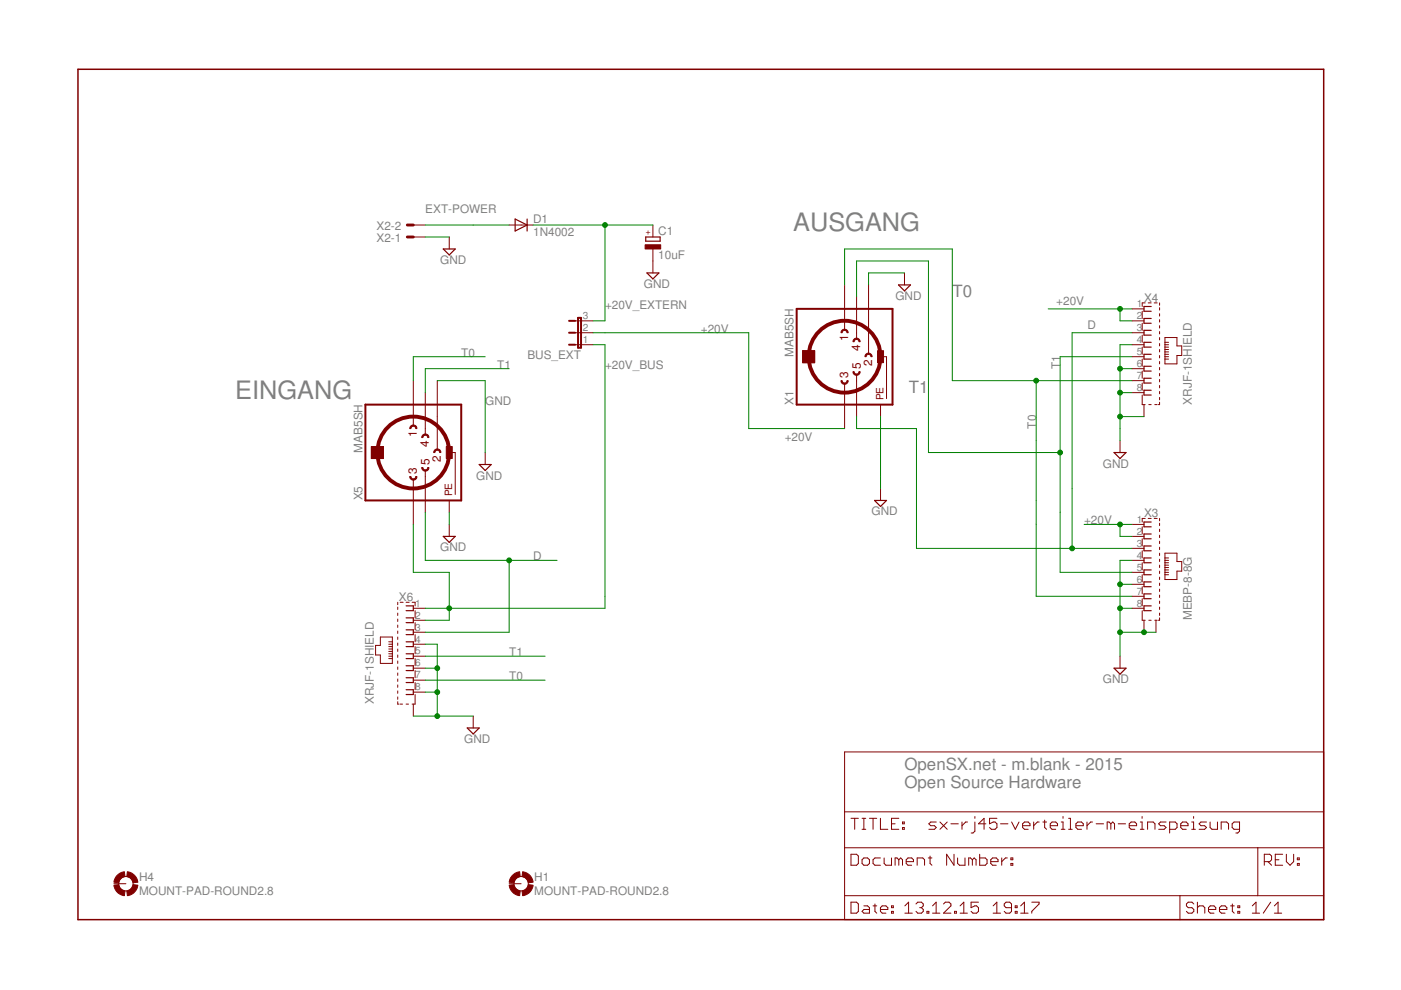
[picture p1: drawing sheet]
<svg xmlns="http://www.w3.org/2000/svg" width="297mm" height="210mm" viewBox="0 0 297 210" stroke-linecap="round" stroke-linejoin="round" font-family="sans-serif">
<path d="M16.5 14.7h264.1v180.3h-264.1z" fill="none" stroke="#800000" stroke-width=".32"/>
<g fill="none" stroke="#800000" stroke-width=".21">
<path d="M87.6 47.7h2.6M87.6 50.2h2.6M95.2 50.2v2.6M107.9 47.7h5.1M138.4 47.7v2.5M138.4 52.8v5.1M191.8 57.9v2.5M121.9 73.1h3.8M121.9 68h3.8M121.9 70.5h3.8M170.2 74.4h2.5v2.5h-2.5zM179.1 60.4v9.5"/>
<path d="M181.6 62.9v8.9M181.6 79.4v8.9M184.1 60.4v14.6M186.7 75.6h1.3v8.9M240 75.6h2.5M240 73.1h2.5M240 65.5h2.5M240 68h2.5M240 70.5h2.5M240 78.2h2.5M242.2 66v1.5M242.2 68.5v1.5"/>
<path d="M242.2 71.1v1.5M242.2 73.6v1.5M242.2 76.1v1.6M242.2 78.7v1.5M242.8 64.2h-.6v.8M243.4 64.2h.7M244.7 64.2h.6M245.9 64.2v.5M245.9 65.2v.5M245.9 66.5v.5M245.9 67.8v.5M245.9 69v.6"/>
<path d="M245.9 70.3v.5M245.9 71.6v.5M245.9 72.8v.5M245.9 74.1v.5M245.9 75.4v.5M245.9 76.6v.6M245.9 77.9v.5M245.9 79.2v.5M247 71.6h2.5v1.7h1v2.1h-1v1.8h-2.5zM247 75.6h.8M247 72.6h.8M247 73.1h.8"/>
<path d="M247 73.6h.8M247 74.1h.8M247 74.6h.8M247 75.1h.8M247 76.1h.8M78.7 94.7h2.6v2.5h-2.6zM87.6 80.7v9.5M90.2 83.2v8.9M90.2 99.8v8.8M92.7 80.7v14.6M95.2 95.9h1.3v8.9M102.9 95.9v2.6"/>
<path d="M179.1 81.3v9.6M186.7 85.8v2.5M237.5 93.4v2.5M240 80.7h2.5M240 83.2h2.5M242.2 81.2v1.5M242.2 83.8v2h.6M242.5 85.8v2.5M243.6 85.8h.5M244.8 85.8h.5M245.9 80.5v.5M245.9 81.7v.5"/>
<path d="M245.9 83v.5M245.9 84.3v.5M245.9 85.3v.5h-.3M87.6 101.7v9.5M95.2 106.1v2.5M95.2 111.2v2.5M186.7 103.6v2.5M240 118.8h2.5M240 111.2h2.5M240 113.7h2.5M240 116.3h2.5M242.2 111.7v1.5"/>
<path d="M242.2 114.2v1.6M242.2 116.8v1.5M242.2 119.3v1.5M242.8 109.9h-.6v.8M243.4 109.9h.7M244.7 109.9h.6M245.9 109.9v.5M245.9 110.9v.5M245.9 112.2v.5M245.9 113.5v.5M245.9 114.7v.6M245.9 116v.5"/>
<path d="M245.9 117.3v.5M245.9 118.6v.5M245.9 119.8v.5M247 117.3h2.5v1.8h1v2h-1v1.8h-2.5zM247 118.3h.8M247 118.8h.8M247 119.3h.8M247 119.8h.8M80.6 135.1h2.6v5.6h-2.6v-1.8h-1v-2.1h1zM82.4 136.1h.8M82.4 136.6h.8M82.4 137.1h.8"/>
<path d="M82.4 137.6h.8M82.4 138.1h.8M82.4 138.6h.8M82.4 139.1h.8M82.4 139.6h.8M84.3 127.7v.5M84.3 128.7v.5M84.3 130v.5M84.3 131.3v.5M84.3 132.5v.5M84.3 133.8v.5M84.3 135.1v.5"/>
<path d="M84.3 136.3v.5M84.3 137.6v.5M84.3 138.9v.5M84.8 127.7h.7M86.1 127.7h.6M87.4 127.7h.6v.8M87.6 131.5h2.6M87.6 129h2.6M87.6 136.6h2.6M87.6 139.1h2.6M87.6 134h2.6M88 129.5v1.5"/>
<path d="M88 132v1.5M88 134.6v1.5M88 137.1v1.5M88 139.6v1.6M237.5 139.1v2.6M240 121.3h2.5M240 123.9h2.5M240 126.4h2.5M240 129h2.5M242.2 129.5v2h.6M242.2 121.9v1.5M242.2 124.4v1.5"/>
<path d="M242.2 126.9v1.6M242.5 131.5v2.5M243.6 131.5h.5M244.8 131.5h.5M245.1 131.5v2.5M245.9 131v.5h-.3M245.9 121.1v.5M245.9 122.4v.5M245.9 123.6v.5M245.9 124.9v.5M245.9 126.2v.5M245.9 127.4v.6"/>
<path d="M245.9 128.7v.5M245.9 130v.5M247 120.3h.8M247 120.8h.8M247 121.3h.8M247 121.9h.8M84.3 148.8v.5h.3M84.3 140.1v.6M84.3 141.4v.5M84.3 142.7v.5M84.3 144v.5M84.3 145.2v.5"/>
<path d="M84.3 146.5v.5M84.3 147.8v.5M84.8 149.3h.5M86.1 149.3h.5M87.6 149.3v2.5M87.6 141.7h2.6M87.6 144.2h2.6M87.6 146.7h2.6M88 147.3v2h-.6M88 142.2v1.5M88 144.7v1.5M100.3 151.8v2.5"/>
<path d="M179.1 159.4h101.5v35.6h-101.5zM179.1 179.7h101.5M179.1 172.1h101.5M180.4 173.5h1.6M181.2 173.5v2.3M182.8 173.5h.8M182.8 175.8h.8M183.2 173.5v2.3M184.3 173.5h1.6M185.1 173.5v2.3M186.7 173.5v2.3h1.5M189 174.7h.8"/>
<path d="M190.6 173.5h-1.6v2.3h1.6M191.3 175.5h.4v.3h-.4zM191.3 174.3h.4v.4h-.4zM198.5 174.3h-1.2l-.4 .4 .4 .4h.8l.4 .4-.4 .3h-1.2M199.3 174.3l1.5 1.5M200.8 174.3l-1.5 1.5M201.6 174.7h1.6M204 174.3v1.5M205.1 174.3h-.4l-.7 .8M206.7 174.3v1.9l-.4 .4h-.4M206.7 173.1v.4M209 174.7h-1.5l1.1-1.2v2.3"/>
<path d="M211.4 173.5h-1.6v1.2l.8-.4h.4l.4 .4v.8l-.4 .3h-.8l-.4-.3M212.1 174.7h1.6M214.5 174.3l.8 1.5 .7-1.5M216.8 175.1h1.6v-.4l-.4-.4h-.8l-.4 .4v.8l.4 .3h.8M219.2 174.3v1.5M220.3 174.3h-.4l-.7 .8M221.1 174.3h.8M221.5 173.9v1.6l.4 .3M222.7 175.1h1.5v-.4l-.4-.4h-.7l-.4 .4v.8l.4 .3h.7M225 175.8h.8M225 174.3h.4v1.5M225.4 173.1v.4"/>
<path d="M226.6 173.5h.3v2.3M226.6 175.8h.7M228.1 175.1h1.6v-.4l-.4-.4h-.8l-.4 .4v.8l.4 .3h.8M230.5 174.3v1.5M231.6 174.3h-.4l-.7 .8M232.4 174.7h1.6M235.5 174.7l-.4-.4h-.4v1.5M235.5 174.7v1.1M235.5 174.7l.4-.4 .4 .4v1.1M237.1 174.7h1.5M239.4 175.1h1.6v-.4l-.4-.4h-.8l-.4 .4v.8l.4 .3h.8M241.8 175.8h.7"/>
<path d="M241.8 174.3h.3v1.5M242.1 173.1v.4M243.3 175.8v-1.5h1.2l.4 .4v1.1M247.2 174.3h-1.2l-.3 .4 .3 .4h.8l.4 .4-.4 .3h-1.1M248 175.8h1.2l.4-.3v-.8l-.4-.4h-1.2v2.3M250.3 175.1h1.6v-.4l-.4-.4h-.8l-.4 .4v.8l.4 .3h.8M252.7 175.8h.7M252.7 174.3h.4v1.5M253.1 173.1v.4M255.8 174.3h-1.2l-.4 .4 .4 .4h.8l.4 .4-.4 .3h-1.2M256.6 174.3v1.2l.4 .3h1.1v-1.5M258.9 175.8v-1.5h1.2l.4 .4v1.1"/>
<path d="M262.8 175.8h-1.2l-.4-.3v-.8l.4-.4h1.2v1.9l-.4 .4h-.4M266.7 179.7v10.2M24.2 187.4h2.5M107.9 187.4h2.6M179.1 189.9h101.5M180.4 181.1h1.2l.4 .4v1.6l-.4 .4h-1.2zM180.4 191.3h1.2l.4 .4v1.5l-.4 .4h-1.2zM182.8 182.3l.4-.4h.7l.4 .4v.8l-.4 .4h-.7l-.4-.4zM183.2 192.1h.7l.4 .3v1.2h-1.1l-.4-.4 .4-.4h1.1M185.1 192.1h.8M185.5 191.7v1.5l.4 .4M186.7 192.8h1.5v-.4l-.4-.3h-.8l-.3 .3v.8l.3 .4h.8"/>
<path d="M186.7 181.9h-1.2l-.4 .4v.8l.4 .4h1.2M187.5 181.9v1.2l.3 .4h1.2v-1.6M189 193.2h.4v.4h-.4zM189 192.1h.4v.3h-.4zM190.6 182.3l-.4-.4h-.4v1.6M190.6 182.3l.4-.4 .3 .4v1.2M190.6 182.3v1.2M191.9 193.6h1.5M191.9 192.1l.7-.8v2.3M192.1 182.7h1.6v-.4l-.4-.4h-.8l-.4 .4v.8l.4 .4h.8M194.2 191.7l.4-.4h.8l.3 .4v.4l-.3 .3M194.5 183.5v-1.6h1.1l.4 .4v1.2"/>
<path d="M195 192.4h.4M195.4 192.4l.3 .4v.4l-.3 .4h-.8l-.4-.4M196.5 193.2h.4v.4h-.4zM196.8 181.9h.8M197.2 181.5v1.6l.4 .4M197.7 193.6h1.6M197.7 192.1l.8-.8v2.3M200 191.7l.4-.4h.8l.4 .4v.4l-1.6 1.5h1.6M202.3 181.1v2.4l-1.6-2.4v2.4M202.4 193.2h.4v.4h-.4zM203 181.9v1.2l.4 .4h1.2v-1.6M203.6 193.6h1.5"/>
<path d="M203.6 192.1l.7-.8v2.3M206.2 182.3l-.4-.4h-.4v1.6M206.2 182.3v1.2M206.2 182.3l.3-.4 .4 .4v1.2M207.5 191.3h-1.6v1.1l.8-.3h.4l.4 .3v.8l-.4 .4h-.8l-.4-.4M207.7 181.1v2.4h1.2l.4-.4v-.8l-.4-.4h-1.2M210.1 182.7h1.5v-.4l-.4-.4h-.8l-.3 .4v.8l.3 .4h.8M210.6 193.6h1.5M210.6 192.1l.7-.8v2.3M212.4 181.9v1.6M213.6 181.9h-.4l-.8 .8M214.3 183.1h.4v.4h-.4z"/>
<path d="M214.3 181.9h.4v.4h-.4zM214.5 192.4h-1.2l-.4-.3v-.4l.4-.4h.8l.4 .4v1.5l-.4 .4h-.8l-.4-.4M215.2 193.2h.4v.4h-.4zM215.2 192.1h.4v.3h-.4zM216.4 193.6h1.6M216.4 192.1l.8-.8v2.3M218.8 191.3h1.5v.4l-1.5 1.5v.4M250.2 189.9v5.1M253.1 191.7l-.4-.4h-.8l-.4 .4v.4l.4 .3h.8l.4 .4v.4l-.4 .4h-.8l-.4-.4M253.9 192.4l.4-.3h.8l.3 .3v1.2M253.9 191.3v2.3M256.2 192.8h1.6v-.4l-.4-.3h-.8l-.4 .3v.8l.4 .4h.8"/>
<path d="M258.6 192.8h1.5v-.4l-.4-.3h-.7l-.4 .3v.8l.4 .4h.7M260.9 192.1h.8M261.3 191.7v1.5l.4 .4M262.4 193.2h.4v.4h-.4zM262.4 192.1h.4v.3h-.4zM265.5 193.6h1.6M265.5 192.1l.8-.8v2.3M268.1 182.7h1.1l.4-.4v-.8l-.4-.4h-1.1v2.4M268.8 182.7l.8 .8M269.4 191.3l-1.6 2.3M270.2 193.6h1.5M270.2 192.1l.8-.8v2.3"/>
<path d="M270.4 182.3h.8M271.9 181.1h-1.5v2.4h1.5M272.7 181.1v1.6l.8 .8 .8-.8v-1.6M275.1 183.1h.4v.4h-.4zM275.1 181.9h.4v.4h-.4z"/>
<circle cx="26.7" cy="187.4" r="1.52"/>
<circle cx="110.5" cy="187.4" r="1.52"/>
</g>
<g fill="#800000" stroke="#800000" stroke-width=".21">
<path d="M181.6 79.3l.3-.1 .2-.4h.3l-.1 .4-.4 .3-.3 .1z" fill-rule="evenodd"/>
<path d="M180.8 78.8h.3l.1 .3 .4 .2v.3l-.5-.2z" fill-rule="evenodd"/>
<path d="M178.5 70l.6-.2v.2l-.5 .3v.2h-.3z" fill-rule="evenodd"/>
<path d="M179.1 69.8l.5 .2 .2 .5h-.2l-.2-.4-.3-.1z" fill-rule="evenodd"/>
<path d="M179.1 81.2l.3-.1 .2-.4h.2l-.1 .4-.3 .3-.3 .1z" fill-rule="evenodd"/>
<path d="M178.3 80.7h.3v.3l.5 .2v.3l-.6-.2z" fill-rule="evenodd"/>
<path d="M183.6 75.1l.5-.2v.2l-.4 .2-.1 .3h-.2z" fill-rule="evenodd"/>
<path d="M184.1 74.9l.6 .2 .2 .5h-.2l-.3-.4-.3-.1z" fill-rule="evenodd"/>
<path d="M181.1 71.9l.5-.2v.2l-.4 .3-.1 .3h-.3z" fill-rule="evenodd"/>
<path d="M181.6 71.7l.5 .2 .3 .6h-.3l-.2-.4-.3-.2z" fill-rule="evenodd"/>
<path d="M110.8 184.8a2.53 2.53 0 0 1 2.2 2.2l-1 .2a1.51 1.51 0 0 0-1.3-1.4z" fill-rule="evenodd"/>
<path d="M108.5 185.7l.7-.5 1-.4 .1 1-.9 .5-.4 .9-1.1-.2 .2-.6z" fill-rule="evenodd"/>
<path d="M107.9 187.7l1.1-.1 .2 .6a1.4 1.4 0 0 0 1.1 .7l-.1 1a2.52 2.52 0 0 1-2.3-2.2z" fill-rule="evenodd"/>
<path d="M110.7 188.9l.9-.4 .4-.9 1 .1a2.52 2.52 0 0 1-2.2 2.2z" fill-rule="evenodd"/>
<path d="M27 184.8a2.59 2.59 0 0 1 2.2 2.2l-1 .2-.4-.9-.9-.5z" fill-rule="evenodd"/>
<path d="M24.7 185.7l.7-.5 1-.4 .1 1-.6 .3a1.4 1.4 0 0 0-.7 1.1l-1-.2z" fill-rule="evenodd"/>
<path d="M24.2 187.7l1-.1 .4 .9 .9 .4-.1 1a2.52 2.52 0 0 1-2.2-2.2z" fill-rule="evenodd"/>
<path d="M26.9 188.9a1.51 1.51 0 0 0 1.3-1.3l1 .1a2.59 2.59 0 0 1-2.2 2.2z" fill-rule="evenodd"/>
<path d="M90.7 99.1h.2v.4l-.4 .3-.3 .1v-.3l.3-.1z" fill-rule="evenodd"/>
<path d="M89.4 99.1h.3l.2 .4 .3 .1v.3l-.6-.2z" fill-rule="evenodd"/>
<path d="M87.1 90.3l.5-.2v.3l-.3 .1-.2 .4h-.2z" fill-rule="evenodd"/>
<path d="M87.6 90.1l.6 .2 .2 .6h-.3l-.2-.4-.3-.1z" fill-rule="evenodd"/>
<path d="M88.1 101h.3l-.1 .4-.3 .3-.4 .1v-.3h.3z" fill-rule="evenodd"/>
<path d="M86.9 101h.2l.2 .5h.3v.3l-.5-.2z" fill-rule="evenodd"/>
<path d="M92.2 95.4l.5-.2v.2l-.3 .1-.2 .4h-.3z" fill-rule="evenodd"/>
<path d="M92.7 95.2l.6 .2 .2 .5h-.3l-.1-.2-.4-.3z" fill-rule="evenodd"/>
<path d="M89.6 92.2l.6-.2v.3l-.3 .1-.2 .4h-.3z" fill-rule="evenodd"/>
<path d="M90.2 92l.5 .2 .2 .6h-.2l-.2-.4-.3-.1z" fill-rule="evenodd"/>
</g>
<path d="M120.6 68h1.3M120.6 70.5h1.3M120.6 73.1h1.3M122.6 67.4h.6v6.3h-.6zM168.9 65.5h20.3v20.3h-20.3zM77.5 85.8h20.3v20.3h-20.3z" fill="none" stroke="#800000" stroke-width=".42"/>
<g fill="none" stroke="#800000" stroke-width=".83">
<circle cx="179.1" cy="75.6" r="7.6"/>
<circle cx="87.6" cy="95.9" r="7.6"/>
</g>
<g fill="#800000" stroke="#800000" stroke-width=".21">
<path d="M170.2 74.4h2.5v2.5h-2.5z"/>
<path d="M186.1 74.4h1.2v2.5h-1.2z"/>
<path d="M78.7 94.7h2.6v2.5h-2.6z"/>
<path d="M94.6 94.7h1.3v2.5h-1.3z"/>
<path d="M136.8 51.9h3.3v.9h-3.3z"/>
</g>
<g fill="none" stroke="#800000" stroke-width=".25">
<path d="M94 52.8h2.5l-1.3 1.3zM109.2 46.4l2.6 1.3-2.6 1.3zM111.8 46.4v2.6M136.9 50.2h3.1v.9h-3.1zM137.2 57.9h2.5l-1.3 1.2zM190.5 60.4h2.5l-1.2 1.3zM244.1 65h-1.6v1h1.6M244.1 67.5h-1.6v1h1.6M244.1 70h-1.6v1.1h1.6M244.1 72.6h-1.6v1h1.6M244.1 75.1h-1.6v1h1.6M244.1 77.7h-1.6v1h1.6"/>
<path d="M101.6 98.5h2.5l-1.2 1.3zM236.2 95.9h2.5l-1.2 1.3zM244.1 80.2h-1.6v1h1.6M244.1 82.7h-1.6v1.1h1.6M94 113.7h2.5l-1.3 1.3zM185.4 106.1h2.6l-1.3 1.3zM244.1 110.7h-1.6v1h1.6M244.1 113.2h-1.6v1h1.6M244.1 115.8h-1.6v1h1.6M244.1 118.3h-1.6v1h1.6M86.1 128.5h1.5v1h-1.5M86.1 131h1.5v1h-1.5"/>
<path d="M86.1 133.5h1.5v1.1h-1.5M86.1 136.1h1.5v1h-1.5M86.1 138.6h1.5v1h-1.5M244.1 120.8h-1.6v1.1h1.6M244.1 123.4h-1.6v1h1.6M244.1 125.9h-1.6v1h1.6M244.1 128.5h-1.6v1h1.6M86.1 141.2h1.5v1h-1.5M86.1 143.7h1.5v1h-1.5M86.1 146.2h1.5v1.1h-1.5M99.1 154.3h2.5l-1.3 1.3zM236.2 141.7h2.5l-1.2 1.2z"/>
</g>
<path d="M86.4 50.2h1.2M86.4 47.7h1.2" fill="none" stroke="#800000" stroke-width=".61"/>
<g fill="none" stroke="#008000" stroke-width=".21">
<path d="M90.2 50.2h5M90.2 47.7h17.7M113 47.7h25.4M128.3 47.7v20.3h-2.6M191.8 57.9h-7.7v2.5M102.9 75.6h-15.3v5.1M107.9 78.2h-17.7v5M125.7 73.1h2.6v55.9h-38.1M125.7 70.5h33v20.4h20.4M179.1 60.4v-7.6h22.8v27.9h38.1M181.6 62.9v-7.6h15.2v40.6h28M222.2 65.5h17.8"/>
<path d="M237.5 78.2h2.5M237.5 65.5v2.5h2.5M240 75.6h-15.2v45.7h15.2M240 73.1h-2.5v20.3M240 70.5h-12.7v45.8M92.7 80.7h10.2v15.2M181.6 88.3v2.6h12.7v25.4h45.7M186.7 88.3v15.3M219.7 80.7v45.7h20.3M237.5 83.2h2.5M237.5 88.3h5M87.6 111.2v10.1h7.6v10.2h-5"/>
<path d="M90.2 108.6v10.2h27.9M95.2 108.6v2.6M107.9 118.8v15.2h-17.7M229.8 111.2h10.2M237.5 111.2v2.5h2.5M240 118.8h-2.5v20.3M90.2 139.1h25.4M90.2 136.6h2.5v15.2M237.5 123.9h2.5M237.5 129h2.5M237.5 134h7.6M87.6 151.8h12.7"/>
<path d="M90.2 144.2h25.4M90.2 146.7h2.5M90.2 141.7h2.5"/>
</g>
<g fill="#008000" stroke="#008000" stroke-width=".21">
<circle cx="219.7" cy="80.7" r=".51"/>
<circle cx="224.8" cy="95.9" r=".51"/>
<circle cx="237.5" cy="78.2" r=".51"/>
<circle cx="237.5" cy="83.2" r=".51"/>
<circle cx="237.5" cy="88.3" r=".51"/>
<circle cx="237.5" cy="123.9" r=".51"/>
<circle cx="237.5" cy="129" r=".51"/>
<circle cx="242.5" cy="134" r=".51"/>
<circle cx="237.5" cy="134" r=".51"/>
<circle cx="92.7" cy="151.8" r=".51"/>
<circle cx="92.7" cy="146.7" r=".51"/>
<circle cx="92.7" cy="141.7" r=".51"/>
<circle cx="227.3" cy="116.3" r=".51"/>
<circle cx="107.9" cy="118.8" r=".51"/>
<circle cx="237.5" cy="65.5" r=".51"/>
<circle cx="237.5" cy="111.2" r=".51"/>
<circle cx="95.2" cy="129" r=".51"/>
<circle cx="128.3" cy="47.7" r=".51"/>
</g>
<g font-size="5.4" fill="#808080">
<text x="168.2" y="49">AUSGANG</text>
<text x="49.9" y="84.5">EINGANG</text>
</g>
<g font-size="3.6" fill="#808080">
<text x="201.9" y="62.9">T0</text>
<text x="192.7" y="83.3">T1</text>
<text x="191.8" y="163.2">OpenSX.net - m.blank - 2015</text>
<text x="191.8" y="167.1">Open Source Hardware</text>
</g>
<g font-size="2.5" fill="#808080">
<text x="90.2" y="45.2">EXT-POWER</text>
<text x="113" y="47.2">D1</text>
<text x="79.8" y="51.3">X2-1</text>
<text x="79.8" y="48.7">X2-2</text>
<text x="113" y="50">1N4002</text>
<text x="139.6" y="49.8">C1</text>
<text x="93.4" y="56">GND</text>
<text x="139.6" y="54.8">10uF</text>
<text x="128.3" y="65.5">+20V_EXTERN</text>
<text x="136.5" y="61">GND</text>
<text x="189.9" y="63.6">GND</text>
<text x="223.9" y="64.7">+20V</text>
<text x="242.6" y="64">X4</text>
<text x="148.6" y="70.6">+20V</text>
<text x="230.6" y="69.8">D</text>
<text x="97.8" y="75.6">T0</text>
<text x="111.8" y="76.1">BUS_EXT</text>
<text x="168.3" y="75.6" transform="rotate(-90 168.3 75.6)">MAB5SH</text>
<text x="105.4" y="78.2">T1</text>
<text x="128.3" y="78.2">+20V_BUS</text>
<text x="224.8" y="78.2" transform="rotate(-90 224.8 78.2)">T1</text>
<text x="102.9" y="85.8">GND</text>
<text x="168.3" y="85.8" transform="rotate(-90 168.3 85.8)">X1</text>
<text x="252.7" y="85.8" transform="rotate(-90 252.7 85.8)">XRJF-1SHIELD</text>
<text x="76.8" y="96" transform="rotate(-90 76.8 96)">MAB5SH</text>
<text x="166.4" y="93.4">+20V</text>
<text x="219.7" y="90.9" transform="rotate(-90 219.7 90.9)">T0</text>
<text x="101" y="101.7">GND</text>
<text x="233.8" y="99.1">GND</text>
<text x="76.8" y="106.1" transform="rotate(-90 76.8 106.1)">X5</text>
<text x="184.8" y="109.3">GND</text>
<text x="229.9" y="111.2">+20V</text>
<text x="242.6" y="109.7">X3</text>
<text x="93.4" y="116.9">GND</text>
<text x="113" y="118.8">D</text>
<text x="84.6" y="127.4">X6</text>
<text x="252.7" y="131.5" transform="rotate(-90 252.7 131.5)">MEBP-8-8G</text>
<text x="108" y="139.1">T1</text>
<text x="79.3" y="149.3" transform="rotate(-90 79.3 149.3)">XRJF-1SHIELD</text>
<text x="108" y="144.2">T0</text>
<text x="233.8" y="144.8">GND</text>
<text x="98.4" y="157.5">GND</text>
<text x="29.5" y="189.8">MOUNT-PAD-ROUND2.8</text>
<text x="29.5" y="186.8">H4</text>
<text x="113.3" y="189.8">MOUNT-PAD-ROUND2.8</text>
<text x="113.3" y="186.8">H1</text>
</g>
<g font-size="2.5" fill="#800000">
<text x="179.8" y="72.3" transform="rotate(-90 179.8 72.3)">1</text>
<text x="182.4" y="74.5" transform="rotate(-90 182.4 74.5)">4</text>
<text x="184.9" y="77.7" transform="rotate(-90 184.9 77.7)">2</text>
<text x="179.8" y="80.2" transform="rotate(-90 179.8 80.2)">3</text>
<text x="182.5" y="78.3" transform="rotate(-90 182.5 78.3)">5</text>
<text x="88.4" y="92.7" transform="rotate(-90 88.4 92.7)">1</text>
<text x="90.9" y="94.8" transform="rotate(-90 90.9 94.8)">4</text>
<text x="88.4" y="100.5" transform="rotate(-90 88.4 100.5)">3</text>
<text x="91.1" y="98.6" transform="rotate(-90 91.1 98.6)">5</text>
<text x="93.5" y="98" transform="rotate(-90 93.5 98)">2</text>
</g>
<g font-size="2.1" fill="#808080">
<text x="241" y="65.1">1</text>
<text x="123.5" y="70.2">2</text>
<text x="123.5" y="67.7">3</text>
<text x="241" y="67.7">2</text>
<text x="241" y="70.2">3</text>
<text x="123.5" y="72.7">1</text>
<text x="241" y="72.7">4</text>
<text x="241" y="75.3">5</text>
<text x="241" y="77.8">6</text>
<text x="241" y="80.4">7</text>
<text x="241" y="82.9">8</text>
<text x="241" y="110.8">1</text>
<text x="241" y="113.4">2</text>
<text x="241" y="115.9">3</text>
<text x="241" y="118.5">4</text>
<text x="241" y="121">5</text>
<text x="241" y="123.5">6</text>
<text x="88" y="128.6">1</text>
<text x="88" y="131.1">2</text>
<text x="241" y="126.1">7</text>
<text x="241" y="128.6">8</text>
<text x="88" y="133.7">3</text>
<text x="88" y="136.2">4</text>
<text x="88" y="138.8">5</text>
<text x="88" y="141.3">6</text>
<text x="88" y="143.8">7</text>
<text x="88" y="146.4">8</text>
</g>
<g font-size="2.1" fill="#800000">
<text x="187.3" y="84.9" transform="rotate(-90 187.3 84.9)">PE</text>
<text x="95.9" y="105.2" transform="rotate(-90 95.9 105.2)">PE</text>
</g>
<text font-size="1.8" fill="#800000" x="137.8" y="49.8" transform="rotate(-90 137.8 49.8)">+</text>
</svg>
